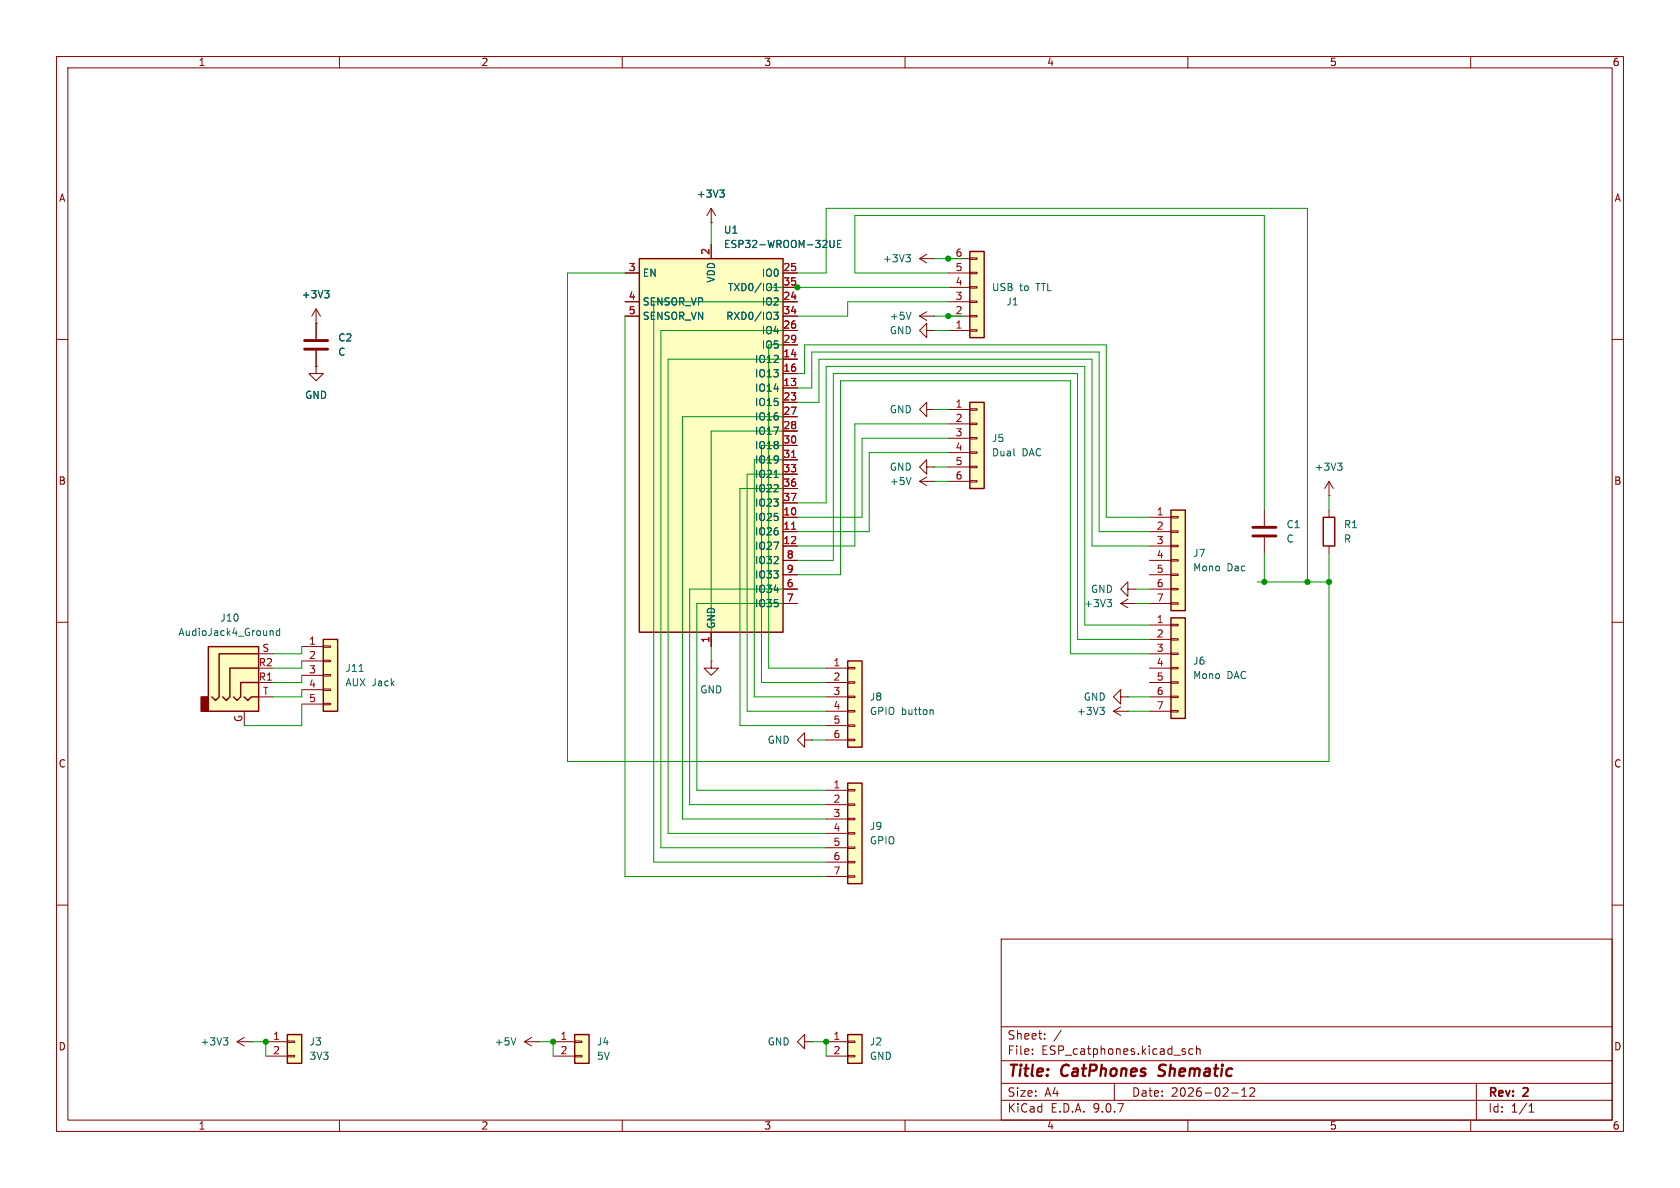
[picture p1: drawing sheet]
<svg xmlns="http://www.w3.org/2000/svg" width="297mm" height="210mm" viewBox="0 0 297 210" stroke-linecap="round" stroke-linejoin="round" font-family="sans-serif">
<g fill="none" stroke="#840000" stroke-width=".18">
<path d="M10 10h277v190h-277zM12 12h273v186h-273zM60 10v2M110 10v2M160 10v2M210 10v2M260 10v2M10 60h2M285 60h2M10 110h2M285 110h2M198.1 123.2v-1.3l-1.3 1.3 1.3 1.3v-1.3h1.3"/>
<path d="M199.4 123.2h.1M10 160h2M177 166h108v32h-108zM285 160h2M60 198v2M110 198v2M160 198v2M177 194.5h108M177 191.5h108M177 187.5h108M177 181.5h108M182.5 186.3v.1"/>
<path d="M182.5 185.5v.1M184.7 183.6v.1M184.7 182.8v.1M187.6 182.1l-1.3 2M197 191.5v3M209.5 186v.3M210 198v2M210.9 185.5l-.4-.1-.3 .3v.4l.1 .2h.6M211.5 185.5l.2-.1 .4 .1 .1 .9M211.5 184.9v1.5M217.7 193.2h1.2M219.5 193.8h.9"/>
<path d="M219.5 192.7l.5-.4v1.5M221 192.4l.5-.1 .2 .1 .1 .3-.9 1.1h.9M260 198v2M261 191.5v6.5M270.3 196.6h.9M270.3 195.5l.4-.4v1.5"/>
</g>
<path d="M204.7 190.1l.3 .1M205.1 188.4l-.2 .4 .1 .2" fill="none" stroke="#840000" stroke-width=".4"/>
<path d="M36.8 114.3h8.9v11.4h-8.9z" fill="#ffffc2"/>
<path d="M35.6 123.2h1.2v2.5h-1.2z" fill="#840000" stroke="#840000" stroke-width=".25"/>
<path d="M36.8 114.3h8.9v11.4h-8.9zM45.7 115.6h-7v7.6l-.6 .6-.6-.6M45.7 118.1h-5.1v5.1l-.6 .6-.6-.6M43.2 123.2l.6 .6 .6-.6h1.3M45.7 120.7h-3.2v2.5l-.6 .6-.6-.6" fill="none" stroke="#840000" stroke-width=".25"/>
<g fill="none" stroke="#840000" stroke-width=".18">
<path d="M234.9 87.6h.1M234.9 85.1l-.7 1.3M234.9 85.1l.8 1.3M234.9 85.1v2.5M45.7 115.6h2.6M198.1 106.7l1.3 .7M198.1 106.7h2.6M199.4 104.1v-1.2l-1.3 1.2 1.3 1.3v-1.3h1.3M199.4 105.9l-1.3 .8M200.7 106.7h.1M200.7 104.1h.1M43.2 125.7v2.6"/>
<path d="M45.7 120.7h2.6M45.7 123.2h2.6M41.9 184.2l1.3 .7M41.9 184.2h2.5M43.2 183.4l-1.3 .8M44.4 184.2h.1"/>
</g>
<path d="M236.5 81.9h.7l-.4 .4M237 82.3l.2 .3v.3l-.2 .2M47.9 111.5l.4 .2v.6M49.4 111.6l-.3-.1-.3 .2 .2 .6h.4M49.4 111.1v1.2M195.7 106h.8l-.4 .5M196.3 106.5l.2 .2v.3l-.2 .3M39.5 183.5h.8l-.4 .4M40 183.9l.3 .3v.3l-.3 .2" fill="none" stroke="#006464" stroke-width=".18"/>
<path d="M207 90.2h2.5v17.8h-2.5z" fill="#ffffc2"/>
<path d="M207 90.2h2.5v17.8h-2.5z" fill="none" stroke="#840000" stroke-width=".25"/>
<g fill="none" stroke="#840000" stroke-width=".18">
<path d="M203.2 91.4h3.8M203.2 94h3.8M203.2 96.5h3.8M203.2 99.1h3.8M207 91.3h1.3v.3h-1.3zM207 93.9h1.3v.2h-1.3zM207 96.4h1.3v.2h-1.3zM207 98.9h1.3v.3h-1.3zM203.2 101.6h3.8M203.2 104.1h3.8M203.2 106.7h3.8M207 101.5h1.3v.2h-1.3z"/>
<path d="M207 104h1.3v.3h-1.3zM207 106.6h1.3v.2h-1.3z"/>
</g>
<path d="M171.4 44.5h2.6v15.2h-2.6z" fill="#ffffc2"/>
<path d="M171.4 44.5h2.6v15.2h-2.6z" fill="none" stroke="#840000" stroke-width=".25"/>
<g fill="none" stroke="#840000" stroke-width=".18">
<path d="M125.7 39.4h.1M125.7 36.8l-.7 1.3M125.7 36.8l.8 1.3M125.7 36.8v2.6M55.9 57.2h.1M55.9 54.6l-.8 1.3M55.9 54.6l.7 1.3M55.9 54.6v5.3M162.6 45.7h2.5M162.6 45.7l1.2 .8M163.8 45l-1.2 .7M165.1 45.7h.1"/>
<path d="M167.6 58.4h3.8M167.6 55.9h3.8M167.6 53.3h3.8M167.6 50.8h3.8M167.6 48.3h3.8M167.6 45.7h3.8M171.4 58.3h1.3v.2h-1.3zM171.4 55.8h1.3v.2h-1.3zM171.4 53.2h1.3v.3h-1.3zM171.4 50.7h1.3v.2h-1.3zM171.4 48.1h1.3v.3h-1.3zM171.4 45.6h1.3v.2h-1.3z"/>
<path d="M55.9 64.8v1.2h1.2l-1.2 1.3-1.3-1.3h1.3M55.9 64.8h.1M55.9 62v2.8"/>
</g>
<path d="M127.2 33.6h.8l-.4 .5M127.8 34.1l.2 .2v.3l-.2 .3M57.4 51.4h.8l-.4 .5M57.9 51.9l.3 .2v.3l-.3 .2M160.2 45h.7l-.4 .5M160.7 45.5l.2 .3v.3l-.2 .2" fill="none" stroke="#006464" stroke-width=".18"/>
<path d="M53.8 60.2h4.1M53.8 61.7h4.1" fill="none" stroke="#840000" stroke-width=".51"/>
<path d="M113 45.7h25.4v66.1h-25.4z" fill="#ffffc2"/>
<path d="M113 45.7h25.4v66.1h-25.4z" fill="none" stroke="#840000" stroke-width=".25"/>
<g fill="none" stroke="#840000" stroke-width=".18">
<path d="M110.5 48.3h2.5M110.5 53.3h2.5M110.5 55.9h2.5M125.7 43.2v2.5M138.4 48.3h2.6M138.4 53.3h2.6M138.4 55.9h2.6M138.4 50.8h2.6M138.4 58.4h2.6M138.4 61h2.6M138.4 63.5h2.6M138.4 66h2.6"/>
<path d="M138.4 68.6h2.6M138.4 71.1h2.6M138.4 73.7h2.6M138.4 76.2h2.6M138.4 78.7h2.6M138.4 81.3h2.6M138.4 83.8h2.6M138.4 86.4h2.6M138.4 88.9h2.6M138.4 91.4h2.6M138.4 94h2.6M138.4 96.5h2.6"/>
<path d="M138.4 99.1h2.6M125.7 111.8v2.5M138.4 101.6h2.6M138.4 104.1h2.6M138.4 106.7h2.6"/>
</g>
<path d="M136.8 55.2h.8l-.4 .5 .3 .1v.5l-.2 .2-.4-.1M136.9 51.4h.7M136.9 50.5l.3-.4v1.3M146.7 42.5v1l.3 .3 .3-.1 .2-.2v-1M148.1 43.1h.4M148.7 42.5h-.6v1.3h.6M136.9 84.4h.7" fill="none" stroke="#006464" stroke-width=".18"/>
<path d="M139.9 80.9h.8M139.9 93.6h.8" fill="none" stroke="#a90000" stroke-width=".18"/>
<path d="M149.9 138.4h2.5v17.8h-2.5z" fill="#ffffc2"/>
<path d="M149.9 138.4h2.5v17.8h-2.5z" fill="none" stroke="#840000" stroke-width=".25"/>
<g fill="none" stroke="#840000" stroke-width=".18">
<path d="M146 139.7h3.9M149.9 139.6h1.2v.2h-1.2zM146 142.2h3.9M146 144.8h3.9M146 147.3h3.9M146 149.9h3.9M146 152.4h3.9M146 154.9h3.9M149.9 142.1h1.2v.3h-1.2zM149.9 144.7h1.2v.2h-1.2zM149.9 147.2h1.2v.2h-1.2zM149.9 149.7h1.2v.3h-1.2z"/>
<path d="M149.9 152.3h1.2v.2h-1.2zM149.9 154.8h1.2v.3h-1.2z"/>
</g>
<path d="M149.9 182.9h2.5v5.1h-2.5z" fill="#ffffc2"/>
<path d="M149.9 182.9h2.5v5.1h-2.5z" fill="none" stroke="#840000" stroke-width=".25"/>
<path d="M146 184.2h3.9M146 186.7h3.9M149.9 184h1.2v.3h-1.2zM149.9 186.6h1.2v.2h-1.2z" fill="none" stroke="#840000" stroke-width=".18"/>
<path d="M207 109.2h2.5v17.8h-2.5z" fill="#ffffc2"/>
<path d="M207 109.2h2.5v17.8h-2.5z" fill="none" stroke="#840000" stroke-width=".25"/>
<g fill="none" stroke="#840000" stroke-width=".18">
<path d="M203.2 110.5h3.8M203.2 113h3.8M203.2 115.6h3.8M203.2 118.1h3.8M207 110.4h1.3v.2h-1.3zM207 112.9h1.3v.3h-1.3zM207 115.4h1.3v.3h-1.3zM207 118h1.3v.2h-1.3zM203.2 120.7h3.8M203.2 123.2h3.8M203.2 125.7h3.8M207 120.5h1.3v.3h-1.3z"/>
<path d="M207 123.1h1.3v.2h-1.3zM207 125.6h1.3v.3h-1.3zM142.2 184.2v-1.3l-1.2 1.3 1.2 1.2v-1.2h1.3M143.5 184.2h.1"/>
</g>
<path d="M101.6 182.9h2.5v5.1h-2.5z" fill="#ffffc2"/>
<path d="M101.6 182.9h2.5v5.1h-2.5z" fill="none" stroke="#840000" stroke-width=".25"/>
<path d="M92.7 184.2h2.5M92.7 184.2l1.3 .7M94 183.4l-1.3 .8M95.2 184.2h.1M97.8 184.2h3.8M97.8 186.7h3.8M101.6 184h1.3v.3h-1.3zM101.6 186.6h1.3v.2h-1.3z" fill="none" stroke="#840000" stroke-width=".18"/>
<path d="M91.2 183.5l-.4 1.2" fill="none" stroke="#006464" stroke-width=".18"/>
<path d="M57.1 113h2.6v12.7h-2.6z" fill="#ffffc2"/>
<path d="M57.1 113h2.6v12.7h-2.6z" fill="none" stroke="#840000" stroke-width=".25"/>
<path d="M53.3 114.3h3.8M53.3 116.8h3.8M53.3 119.4h3.8M57.1 114.2h1.3v.2h-1.3zM57.1 116.7h1.3v.3h-1.3zM57.1 119.3h1.3v.2h-1.3zM53.3 121.9h3.8M53.3 124.5h3.8M57.1 121.8h1.3v.2h-1.3zM57.1 124.3h1.3v.3h-1.3z" fill="none" stroke="#840000" stroke-width=".18"/>
<path d="M63.5 118.7h.7" fill="none" stroke="#006464" stroke-width=".18"/>
<path d="M50.8 182.9h2.5v5.1h-2.5z" fill="#ffffc2"/>
<path d="M233.9 91.4h2.1v5.1h-2.1zM50.8 182.9h2.5v5.1h-2.5z" fill="none" stroke="#840000" stroke-width=".25"/>
<g fill="none" stroke="#840000" stroke-width=".18">
<path d="M163.8 72.4v-1.3l-1.2 1.3 1.2 1.3v-1.3h1.3M165.1 72.4h.1M162.6 85.1l1.2 .8M162.6 85.1h2.5M163.8 84.3l-1.2 .8M165.1 85.1h.1M223.5 90.2v2.8M223.5 95v2.8M234.9 90.2v1.2M234.9 96.5v1.3M125.7 116.8v1.3h1.3l-1.3 1.3-1.2-1.3h1.2M125.7 116.8h.1"/>
<path d="M142.2 130.8v-1.3l-1.2 1.3 1.2 1.3v-1.3h1.3M143.5 130.8h.1M47 184.2h3.8M47 186.7h3.8M50.8 184h1.3v.3h-1.3zM50.8 186.6h1.3v.2h-1.3z"/>
</g>
<path d="M221.5 93.2h4.1M221.5 94.7h4.1" fill="none" stroke="#840000" stroke-width=".51"/>
<path d="M161.1 84.4l-.5 1.3" fill="none" stroke="#006464" stroke-width=".18"/>
<path d="M171.4 71.1h2.6v15.3h-2.6z" fill="#ffffc2"/>
<path d="M171.4 71.1h2.6v15.3h-2.6z" fill="none" stroke="#840000" stroke-width=".25"/>
<g fill="none" stroke="#840000" stroke-width=".18">
<path d="M162.6 55.9l1.2 .7M162.6 55.9h2.5M163.8 58.4v-1.2l-1.2 1.2 1.2 1.3v-1.3h1.3M163.8 55.1l-1.2 .8M165.1 58.4h.1M165.1 55.9h.1M167.6 72.4h3.8M167.6 74.9h3.8M167.6 77.5h3.8M171.4 72.3h1.3v.2h-1.3zM171.4 74.8h1.3v.3h-1.3zM171.4 77.3h1.3v.3h-1.3z"/>
<path d="M171.4 79.9h1.3v.2h-1.3zM163.8 82.6v-1.3l-1.2 1.3 1.2 1.2v-1.2h1.3M165.1 82.6h.1M167.6 80h3.8M167.6 82.6h3.8M167.6 85.1h3.8M171.4 82.4h1.3v.3h-1.3zM171.4 85h1.3v.2h-1.3z"/>
</g>
<path d="M161.1 55.2l-.5 1.3M179.3 80.5l.1 .1" fill="none" stroke="#006464" stroke-width=".18"/>
<path d="M149.9 116.8h2.5v15.3h-2.5z" fill="#ffffc2"/>
<path d="M149.9 116.8h2.5v15.3h-2.5z" fill="none" stroke="#840000" stroke-width=".25"/>
<g fill="none" stroke="#840000" stroke-width=".18">
<path d="M125.7 39.4h.1M55.9 57.2h.1M55.9 57.2v2.7M110.5 48.3h2.5M110.5 53.3h2.5M110.5 55.9h2.5M125.7 43.2v2.5M138.4 48.3h2.6M138.4 53.3h2.6M138.4 55.9h2.6M138.4 50.8h2.6M138.4 58.4h2.6"/>
<path d="M55.9 64.8h.1M55.9 62v2.8M138.4 61h2.6M138.4 63.5h2.6M138.4 66h2.6M138.4 68.6h2.6M138.4 71.1h2.6M138.4 73.7h2.6M138.4 76.2h2.6M138.4 78.7h2.6M138.4 81.3h2.6M138.4 83.8h2.6"/>
<path d="M138.4 86.4h2.6M138.4 88.9h2.6M138.4 91.4h2.6M138.4 94h2.6M138.4 96.5h2.6M138.4 99.1h2.6M125.7 111.8v2.5M138.4 101.6h2.6M138.4 104.1h2.6M138.4 106.7h2.6M146 118.1h3.9M149.9 118h1.2v.2h-1.2z"/>
<path d="M146 120.7h3.9M146 123.2h3.9M146 125.7h3.9M146 128.3h3.9M146 130.8h3.9M149.9 120.5h1.2v.3h-1.2zM149.9 123.1h1.2v.2h-1.2zM149.9 125.6h1.2v.3h-1.2zM149.9 128.1h1.2v.3h-1.2zM149.9 130.7h1.2v.2h-1.2zM196.8 125.7h2.6M196.8 125.7l1.3 .8"/>
<path d="M198.1 125l-1.3 .7M199.4 125.7h.1"/>
</g>
<g fill="none" stroke="#006464" stroke-width=".18">
<path d="M127.2 33.6h.8l-.4 .5M127.8 34.1l.2 .2v.3l-.2 .3M57.4 51.4h.8l-.4 .5M57.9 51.9l.3 .2v.3l-.3 .2M136.8 55.2h.8l-.4 .5 .3 .1v.5l-.2 .2-.4-.1M136.9 51.4h.7M136.9 50.5l.3-.4v1.3M146.7 42.5v1l.3 .3 .3-.1 .2-.2v-1M148.1 43.1h.4M148.7 42.5h-.6v1.3h.6M136.9 84.4h.7M164.6 125.5l.4 .1v.7"/>
<path d="M194.4 125h.8l-.4 .5M195 125.5l.2 .3v.3l-.2 .2"/>
</g>
<g fill="none" stroke="#009600" stroke-width=".18">
<path d="M125.7 39.4v3.8M110.5 48.3h-10.2v86.3h134.6v-36.8M110.5 55.9v99h35.5M135.9 50.8h31.7M141 48.3h5v-11.5h85.1v66.1M141 53.3h-25.4v99.1h30.4M141 58.4h-24.2v91.5h29.2M165.1 55.9h5.1M165.1 58.4h2.5M165.1 45.7h5.1M167.6 53.3h-17.7v2.6h-8.9M167.6 48.3h-16.5v-10.2h72.4v52.1"/>
<path d="M141 66h1.2v-5h53.4v30.4h7.6M141 68.6h2.5v-6.4h50.8v31.8h8.9M141 71.1h3.8v-7.6h48.2v33h10.2M141 76.2h-15.3v40.6M141 78.7h-6.4v42h11.4M141 73.7h-20.4v71.1h25.4M141 63.5h-22.9v83.8h27.9M141 61h-5.1v57.1h10.1M165.1 72.4h2.5M167.6 77.5h-15.2v13.9h-11.4M167.6 74.9h-16.5v21.6h-10.1M141 99.1h6.3v-33.1h43.2v47h12.7"/>
<path d="M141 88.9h5v-24.1h45.8v45.7h11.4M141 86.4h-10.2v41.9h15.2M141 81.3h-7.7v41.9h12.7M141 83.8h-8.9v41.9h13.9M165.1 82.6h2.5M165.1 85.1h2.5M167.6 80h-13.9v14h-12.7M223.5 97.8v5.1M234.9 87.6v2.6M53.3 116.8v1.3h-5M53.3 114.3v1.3h-5M53.3 119.4v1.3h-5"/>
<path d="M141 101.6h7.6v-34.3h40.6v48.3h14M141 106.7h-17.8v33h22.8M141 104.1h-19.1v38.1h24.1M200.7 104.1h2.5M200.7 106.7h2.5M222.2 102.9h12.7M53.3 121.9v1.3h-5M53.3 124.5v3.8h-10.1M143.5 130.8h2.5M199.4 123.2h3.8M199.4 125.7h3.8M44.4 184.2h2.6v2.5"/>
<path d="M95.2 184.2h2.6v2.5M143.5 184.2h2.5v2.5"/>
</g>
<path d="M139.9 80.9h.8M139.9 93.6h.8" fill="none" stroke="#a90000" stroke-width=".18"/>
<g fill="#009600" stroke="#009600" stroke-width=".18">
<circle cx="47" cy="184.2" r=".46"/>
<circle cx="97.8" cy="184.2" r=".46"/>
<circle cx="146" cy="184.2" r=".46"/>
<circle cx="141" cy="50.8" r=".46"/>
<circle cx="167.6" cy="45.7" r=".46"/>
<circle cx="167.6" cy="55.9" r=".46"/>
<circle cx="234.9" cy="102.9" r=".46"/>
<circle cx="223.5" cy="102.9" r=".46"/>
<circle cx="231.1" cy="102.9" r=".46"/>
</g>
<g font-size="2.8" fill="#840000">
<text x="178" y="190.9">Title:</text>
<text x="187.7" y="190.9">CatPhones</text>
<text x="205.7" y="190.9">Shematic</text>
</g>
<g font-size="2.1" fill="#840000">
<text x="178" y="184">Sheet:</text>
<text x="178" y="186.7">File:</text>
<text x="184.1" y="186.7">ESP_catphones.kicad_sch</text>
<text x="178" y="196.9">KiCad</text>
<text x="178" y="194.1">Size:</text>
<text x="184.7" y="194.1">A4</text>
<text x="185.7" y="196.9">E.D.A.</text>
<text x="193.3" y="196.9">9.0.7</text>
<text x="200" y="194.1">Date:</text>
<text x="207" y="194.1">2026-02-12</text>
<text x="263" y="194.3">Rev:</text>
<text x="263" y="196.9">Id:</text>
<text x="267.1" y="196.9">1/1</text>
<text x="269.4" y="194.3">2</text>
</g>
<g font-size="1.8" fill="#840000">
<text x="35" y="11.9">1</text>
<text x="85" y="11.9">2</text>
<text x="135" y="11.9">3</text>
<text x="185" y="11.9">4</text>
<text x="235" y="11.9">5</text>
<text x="285" y="11.9">6</text>
<text x="10.3" y="35.9">A</text>
<text x="285.3" y="35.9">A</text>
<text x="10.3" y="85.9">B</text>
<text x="285.3" y="85.9">B</text>
<text x="10.3" y="135.9">C</text>
<text x="285.3" y="135.9">C</text>
<text x="10.3" y="185.9">D</text>
<text x="285.3" y="185.9">D</text>
<text x="35" y="199.9">1</text>
<text x="85" y="199.9">2</text>
<text x="135" y="199.9">3</text>
<text x="185" y="199.9">4</text>
<text x="235" y="199.9">5</text>
<text x="285" y="199.9">6</text>
</g>
<g font-size="1.8" fill="#006464">
<text x="123.1" y="35.2">+3V3</text>
<text x="127.9" y="41.5">U1</text>
<text x="127.9" y="44">ESP32-WROOM-32UE</text>
<text x="156" y="46.6">+3V3</text>
<text x="53.2" y="52.9">+3V3</text>
<text x="113.5" y="49.1">EN</text>
<text x="126.6" y="50.1" transform="rotate(-90 126.6 50.1)">VDD</text>
<text x="128.6" y="51.7">TXD0/IO1</text>
<text x="134.6" y="49.1">IO0</text>
<text x="175.3" y="51.7">USB</text>
<text x="180.3" y="51.7">to</text>
<text x="183.3" y="51.7">TTL</text>
<text x="113.5" y="54.2">SENSOR_VP</text>
<text x="113.5" y="56.7">SENSOR_VN</text>
<text x="128.3" y="56.7">RXD0/IO3</text>
<text x="134.6" y="54.2">IO2</text>
<text x="134.6" y="59.3">IO4</text>
<text x="157.2" y="59.3">GND</text>
<text x="157.2" y="56.7">+5V</text>
<text x="177.8" y="54.2">J1</text>
<text x="59.7" y="60.6">C2</text>
<text x="59.7" y="63.1">C</text>
<text x="133.4" y="64.4">IO12</text>
<text x="134.6" y="61.8">IO5</text>
<text x="53.8" y="70.7">GND</text>
<text x="133.4" y="66.9">IO13</text>
<text x="133.4" y="69.4">IO14</text>
<text x="133.4" y="72">IO15</text>
<text x="133.4" y="74.5">IO16</text>
<text x="133.4" y="77.1">IO17</text>
<text x="157.2" y="73.3">GND</text>
<text x="133.4" y="79.6">IO18</text>
<text x="133.4" y="82.1">IO19</text>
<text x="157.2" y="83.4">GND</text>
<text x="175.3" y="78.3">J5</text>
<text x="175.3" y="80.9">Dual</text>
<text x="180.7" y="80.9">DAC</text>
<text x="232.3" y="83.4">+3V3</text>
<text x="133.4" y="84.7">IO21</text>
<text x="133.4" y="87.2">IO22</text>
<text x="133.4" y="89.8">IO23</text>
<text x="157.2" y="86">+5V</text>
<text x="133.4" y="92.3">IO25</text>
<text x="133.4" y="94.8">IO26</text>
<text x="227.3" y="93.6">C1</text>
<text x="237.5" y="93.6">R1</text>
<text x="133.4" y="97.4">IO27</text>
<text x="133.4" y="99.9">IO32</text>
<text x="210.8" y="98.7">J7</text>
<text x="210.8" y="101.2">Mono</text>
<text x="216.9" y="101.2">Dac</text>
<text x="227.3" y="96.1">C</text>
<text x="237.5" y="96.1">R</text>
<text x="133.4" y="102.5">IO33</text>
<text x="133.4" y="105">IO34</text>
<text x="133.4" y="107.5">IO35</text>
<text x="191.6" y="107.5">+3V3</text>
<text x="192.8" y="105">GND</text>
<text x="31.4" y="112.6">AudioJack4_Ground</text>
<text x="38.8" y="110.1">J10</text>
<text x="126.6" y="111.3" transform="rotate(-90 126.6 111.3)">GND</text>
<text x="61" y="119">J11</text>
<text x="210.8" y="117.7">J6</text>
<text x="61" y="121.5">AUX Jack</text>
<text x="123.7" y="122.8">GND</text>
<text x="153.7" y="124.1">J8</text>
<text x="191.5" y="124.1">GND</text>
<text x="210.8" y="120.2">Mono</text>
<text x="216.9" y="120.2">DAC</text>
<text x="135.6" y="131.7">GND</text>
<text x="153.7" y="126.6">GPIO button</text>
<text x="190.3" y="126.6">+3V3</text>
<text x="153.7" y="146.9">J9</text>
<text x="153.7" y="149.5">GPIO</text>
<text x="35.3" y="185">+3V3</text>
<text x="54.6" y="185">J3</text>
<text x="87.4" y="185">+5V</text>
<text x="105.4" y="185">J4</text>
<text x="135.6" y="185">GND</text>
<text x="153.7" y="185">J2</text>
<text x="54.6" y="187.6">3V3</text>
<text x="105.4" y="187.6">5V</text>
<text x="153.7" y="187.6">GND</text>
</g>
<g font-size="1.8" fill="#a90000">
<text x="125.5" y="45.2" transform="rotate(-90 125.5 45.2)">2</text>
<text x="168.8" y="45.5">6</text>
<text x="111.1" y="48">3</text>
<text x="111.1" y="53.1">4</text>
<text x="138.4" y="48">25</text>
<text x="138.4" y="50.5">35</text>
<text x="138.4" y="53.1">24</text>
<text x="168.8" y="53.1">3</text>
<text x="168.8" y="50.5">4</text>
<text x="168.8" y="48">5</text>
<text x="111.1" y="55.6">5</text>
<text x="138.4" y="55.6">34</text>
<text x="138.4" y="58.2">26</text>
<text x="168.8" y="58.2">1</text>
<text x="168.8" y="55.6">2</text>
<text x="138.4" y="60.7">29</text>
<text x="138.4" y="63.2">14</text>
<text x="138.4" y="65.8">16</text>
<text x="138.4" y="68.3">13</text>
<text x="138.4" y="70.9">23</text>
<text x="138.4" y="73.4">27</text>
<text x="138.4" y="75.9">28</text>
<text x="168.8" y="72.1">1</text>
<text x="168.8" y="74.7">2</text>
<text x="168.8" y="77.2">3</text>
<text x="138.4" y="78.5">30</text>
<text x="138.4" y="81">31</text>
<text x="138.4" y="83.6">33</text>
<text x="168.8" y="79.8">4</text>
<text x="168.8" y="82.3">5</text>
<text x="138.4" y="86.1">36</text>
<text x="138.4" y="88.6">37</text>
<text x="168.8" y="84.8">6</text>
<text x="138.4" y="91.2">10</text>
<text x="138.4" y="93.7">11</text>
<text x="204.4" y="91.2">1</text>
<text x="204.4" y="93.7">2</text>
<text x="138.4" y="96.3">12</text>
<text x="139" y="98.8">8</text>
<text x="139" y="101.3">9</text>
<text x="204.4" y="96.3">3</text>
<text x="204.4" y="98.8">4</text>
<text x="204.4" y="101.3">5</text>
<text x="139" y="103.9">6</text>
<text x="139" y="106.4">7</text>
<text x="204.4" y="103.9">6</text>
<text x="204.4" y="106.4">7</text>
<text x="125.5" y="113.7" transform="rotate(-90 125.5 113.7)">1</text>
<text x="204.4" y="110.2">1</text>
<text x="204.4" y="112.8">2</text>
<text x="45.6" y="117.9">R2</text>
<text x="46.3" y="115.3">S</text>
<text x="54.5" y="114">1</text>
<text x="54.5" y="116.6">2</text>
<text x="54.5" y="119.1">3</text>
<text x="147.2" y="117.9">1</text>
<text x="204.4" y="115.3">3</text>
<text x="204.4" y="117.9">4</text>
<text x="45.6" y="120.4">R1</text>
<text x="46.4" y="122.9">T</text>
<text x="54.5" y="121.7">4</text>
<text x="54.5" y="124.2">5</text>
<text x="147.2" y="120.4">2</text>
<text x="147.2" y="122.9">3</text>
<text x="147.2" y="125.5">4</text>
<text x="204.4" y="120.4">5</text>
<text x="204.4" y="122.9">6</text>
<text x="204.4" y="125.5">7</text>
<text x="42.9" y="127.7" transform="rotate(-90 42.9 127.7)">G</text>
<text x="147.2" y="128">5</text>
<text x="147.2" y="130.6">6</text>
<text x="147.2" y="139.4">1</text>
<text x="147.2" y="142">2</text>
<text x="147.2" y="144.5">3</text>
<text x="147.2" y="147.1">4</text>
<text x="147.2" y="149.6">5</text>
<text x="147.2" y="152.1">6</text>
<text x="147.2" y="154.7">7</text>
<text x="48.2" y="183.9">1</text>
<text x="99" y="183.9">1</text>
<text x="147.2" y="183.9">1</text>
<text x="48.2" y="186.4">2</text>
<text x="99" y="186.4">2</text>
<text x="147.2" y="186.4">2</text>
</g>
</svg>
